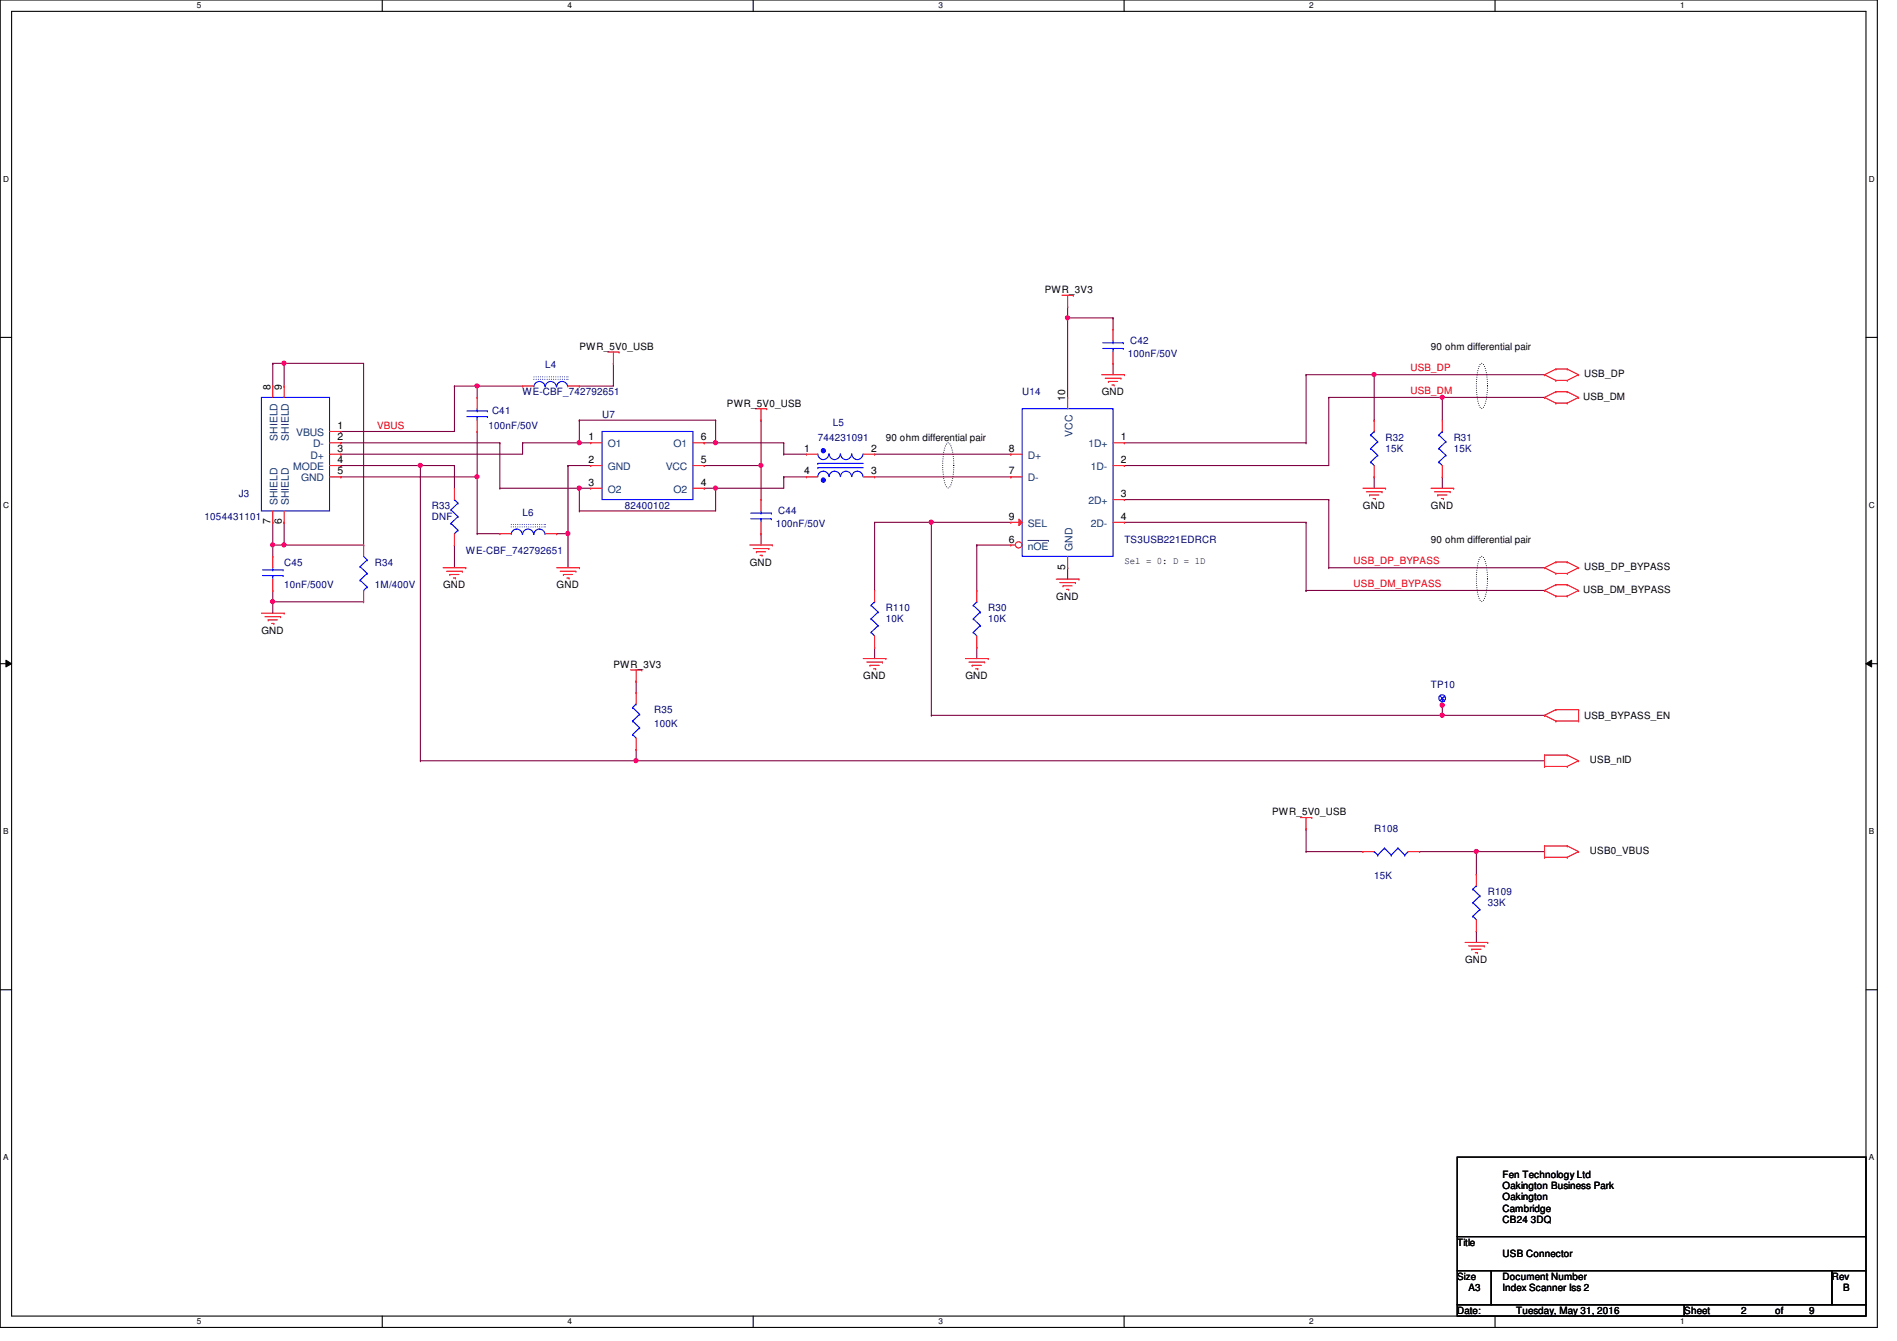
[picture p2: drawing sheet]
<svg xmlns="http://www.w3.org/2000/svg" width="297mm" height="210mm" viewBox="0 0 297 210" stroke-linecap="round" stroke-linejoin="round" font-family="sans-serif">
<path d="M0 0h294v207.9h-294zM1.8 1.8h290.4v204.3h-290.4z" fill="none" stroke="#000" stroke-width=".17"/>
<g fill="#fff">
<path d="M30.8 .2h.7v1.4h-.7z"/>
<path d="M30.8 206.2h.7v1.4h-.7z"/>
</g>
<path d="M59.9 0v1.8M59.9 206.1v1.8" fill="none" stroke="#000" stroke-width=".17"/>
<g fill="#fff">
<path d="M88.9 .2h.6v1.4h-.6z"/>
<path d="M88.9 206.2h.6v1.4h-.6z"/>
</g>
<path d="M117.9 0v1.8M117.9 206.1v1.8" fill="none" stroke="#000" stroke-width=".17"/>
<g fill="#fff">
<path d="M146.9 .2h.7v1.4h-.7z"/>
<path d="M146.9 206.2h.7v1.4h-.7z"/>
</g>
<path d="M176 0v1.8M176 206.1v1.8" fill="none" stroke="#000" stroke-width=".17"/>
<g fill="#fff">
<path d="M205 .2h.7v1.4h-.7z"/>
<path d="M205 206.2h.7v1.4h-.7z"/>
</g>
<path d="M234.1 0v1.8M234.1 206.1v1.8" fill="none" stroke="#000" stroke-width=".17"/>
<g fill="#fff">
<path d="M263.1 .2h.7v1.4h-.7z"/>
<path d="M263.1 206.2h.7v1.4h-.7z"/>
<path d="M.5 27.3h.9v1.4h-.9z"/>
<path d="M292.6 27.3h.9v1.4h-.9z"/>
<path d="M.5 78.4h.9v1.4h-.9z"/>
<path d="M292.6 78.4h.9v1.4h-.9z"/>
</g>
<path d="M0 52.8h1.8M292.2 52.8h1.8" fill="none" stroke="#000" stroke-width=".17"/>
<g fill="#fff">
<path d="M.5 129.5h.8v1.4h-.8z"/>
<path d="M292.6 129.5h.9v1.4h-.9z"/>
</g>
<path d="M0 103.9h1.8M292.2 103.9h1.8" fill="none" stroke="#000" stroke-width=".17"/>
<path d="M.9 103.4l.9 .5-.9 .5zM292.2 103.9l.9-.5v1z" fill="#000"/>
<path d="M.9 103.4l.9 .5-.9 .5zM292.2 103.9l.9-.5v1z" fill="none" stroke="#000" stroke-width=".16"/>
<g fill="#fff">
<path d="M.5 180.5h.8v1.4h-.8z"/>
<path d="M292.6 180.5h.9v1.4h-.9z"/>
</g>
<path d="M0 155h1.8M292.2 155h1.8" fill="none" stroke="#000" stroke-width=".17"/>
<path d="M231.8 57l.2-.1a1.52 1.52 0 0 1 .7 1.3 10.5 10.5 0 0 1-.3 5.4l-.4 .4a1.54 1.54 0 0 1-.6-1.4 11.1 11.1 0 0 1 .3-5.3zM148.3 69.4l.2-.1a1.52 1.52 0 0 1 .6 1.4 10.5 10.5 0 0 1-.3 5.3l-.3 .4a1.54 1.54 0 0 1-.7-1.3 11.1 11.1 0 0 1 .3-5.4zM231.8 87.2l.2-.1a1.52 1.52 0 0 1 .7 1.3 10.5 10.5 0 0 1-.3 5.4l-.4 .4a1.54 1.54 0 0 1-.6-1.3 11.1 11.1 0 0 1 .3-5.4z" fill="none" stroke="#000" stroke-width=".17" stroke-dasharray="0 .3"/>
<path d="M44.5 81.8h.1M44.5 85.3h.1M44.5 81.8v3.5M44.5 85.3h12.4" fill="none" stroke="#800040" stroke-width=".17"/>
<circle cx="44.5" cy="85.3" r=".32" fill="#f0f"/>
<circle cx="44.5" cy="85.3" r=".32" fill="none" stroke="#f0f" stroke-width=".17"/>
<path d="M65.8 119.1h.1M65.8 119.1h176M99.6 106.7h.1M99.6 117.3h.1M99.6 119.1h.1M99.6 106.7v1.8M99.6 117.3v1.8" fill="none" stroke="#800040" stroke-width=".17"/>
<circle cx="99.6" cy="119.1" r=".32" fill="#f0f"/>
<circle cx="99.6" cy="119.1" r=".32" fill="none" stroke="#f0f" stroke-width=".17"/>
<path d="M208.1 62.2h17.7M225.8 62.2h.1" fill="none" stroke="#800040" stroke-width=".17"/>
<circle cx="225.8" cy="62.2" r=".32" fill="#f0f"/>
<circle cx="225.8" cy="62.2" r=".32" fill="none" stroke="#f0f" stroke-width=".17"/>
<path d="M88.9 72.9h.1M88.9 72.9v16M119.2 65.8h.1M119.2 65.8v7.1M87.2 83.6h.1M87.2 83.6h1.7M88.9 83.6h.1" fill="none" stroke="#800040" stroke-width=".17"/>
<circle cx="88.9" cy="83.5" r=".32" fill="#f0f"/>
<circle cx="88.9" cy="83.5" r=".32" fill="none" stroke="#f0f" stroke-width=".17"/>
<g fill="none" stroke="#800040" stroke-width=".17">
<path d="M204.5 58.7h10.7M215.2 58.7h.1M53.4 67.6h.1M53.4 67.6h17.8M74.7 74.7h.1M74.7 74.7v8.9M122.7 71.1h.1M122.7 74.7h.1M122.7 69.3h.1M122.7 71.1h3.6M122.7 74.7h3.6M122.7 69.3v1.8"/>
<path d="M136.9 71.1h21.4M136.9 74.7h21.4M158.3 71.1h.1M158.3 74.7h.1"/>
</g>
<circle cx="74.7" cy="74.6" r=".32" fill="#f0f"/>
<circle cx="74.7" cy="74.6" r=".32" fill="none" stroke="#f0f" stroke-width=".17"/>
<g fill="none" stroke="#800040" stroke-width=".17">
<path d="M53.4 71.1h.1M53.4 69.3h.1M53.4 69.3h24.9M78.3 69.3h.1M78.3 69.3v7.2M81.8 69.3h.1M81.8 69.3v1.8h-28.4M90.7 69.3h.1M90.7 76.5h.1M90.7 69.3h1.8M90.7 76.5h1.8M90.7 76.5v3.5"/>
<path d="M112.1 69.3h.1M112.1 69.3h10.6M119.2 83.6h.1M119.2 83.6v1.7"/>
</g>
<circle cx="90.7" cy="76.4" r=".32" fill="#f0f"/>
<circle cx="90.7" cy="76.4" r=".32" fill="none" stroke="#f0f" stroke-width=".17"/>
<path d="M78.3 76.5h.1M78.3 76.5h12.4M90.7 65.8h.1M90.7 65.8v3.5M112.1 76.5h.1M112.1 76.5h10.6M112.1 76.5v3.5h-21.4M90.7 80h.1" fill="none" stroke="#800040" stroke-width=".17"/>
<circle cx="90.7" cy="69.3" r=".32" fill="#f0f"/>
<circle cx="90.7" cy="69.3" r=".32" fill="none" stroke="#f0f" stroke-width=".17"/>
<path d="M81.8 69.3h.1M81.8 69.3h8.9M90.7 65.8h.1M90.7 65.8h21.4M110.3 69.3h.1M112.1 65.8h.1M112.1 65.8v3.5h-1.8" fill="none" stroke="#800040" stroke-width=".17"/>
<circle cx="112" cy="69.3" r=".32" fill="#f0f"/>
<circle cx="112" cy="69.3" r=".32" fill="none" stroke="#f0f" stroke-width=".17"/>
<path d="M74.7 60.5h.1M74.7 60.5h7.1" fill="none" stroke="#800040" stroke-width=".17"/>
<circle cx="74.7" cy="60.4" r=".32" fill="#f0f"/>
<circle cx="74.7" cy="60.4" r=".32" fill="none" stroke="#f0f" stroke-width=".17"/>
<path d="M74.7 67.6h.1M74.7 60.5h.1M74.7 60.5v1.7M74.7 67.6v7.1M88.9 72.9h.1M88.9 72.9h3.6M110.3 76.5h.1M110.3 76.5h1.8" fill="none" stroke="#800040" stroke-width=".17"/>
<circle cx="112" cy="76.4" r=".32" fill="#f0f"/>
<circle cx="112" cy="76.4" r=".32" fill="none" stroke="#f0f" stroke-width=".17"/>
<g fill="none" stroke="#800040" stroke-width=".17">
<path d="M53.4 74.7h.1M53.4 74.7h21.3M71.2 60.5h.1M71.2 60.5v7.1M71.2 60.5h3.5M110.3 72.9h.1M110.3 72.9h8.9M119.2 72.9h.1M119.2 72.9v5.3M122.7 74.7h.1M122.7 74.7v1.8M74.7 83.6h.1"/>
<path d="M74.7 83.6h3.6"/>
</g>
<circle cx="119.1" cy="72.9" r=".32" fill="#f0f"/>
<circle cx="119.1" cy="72.9" r=".32" fill="none" stroke="#f0f" stroke-width=".17"/>
<path d="M96.1 56.9h.1M96.1 56.9v3.6h-5.4M53.4 72.9h.1M53.4 72.9h12.4M71.2 72.9h.1M71.2 72.9v3.6M90.7 60.5h.1M42.7 85.3h.1M42.7 85.3h1.8M71.2 85.3h.1M71.2 85.3v3.6" fill="none" stroke="#800040" stroke-width=".17"/>
<circle cx="42.7" cy="85.3" r=".32" fill="#f0f"/>
<circle cx="42.7" cy="85.3" r=".32" fill="none" stroke="#f0f" stroke-width=".17"/>
<path d="M42.7 94.2h.1M42.7 94.2h14.2" fill="none" stroke="#800040" stroke-width=".17"/>
<circle cx="42.7" cy="94.2" r=".32" fill="#f0f"/>
<circle cx="42.7" cy="94.2" r=".32" fill="none" stroke="#f0f" stroke-width=".17"/>
<path d="M42.7 56.9h.1M42.7 56.9v3.6M42.7 56.9h14.2v28.4M44.5 56.9h.1M44.5 56.9v3.6M42.7 92.5h.1M42.7 94.2h.1M42.7 85.3h.1M42.7 81.8h.1M42.7 81.8v5.3M42.7 92.5v3.5M56.9 85.3h.1" fill="none" stroke="#800040" stroke-width=".17"/>
<circle cx="44.5" cy="56.9" r=".32" fill="#f0f"/>
<circle cx="44.5" cy="56.9" r=".32" fill="none" stroke="#f0f" stroke-width=".17"/>
<path d="M65.8 72.9h.1M65.8 72.9v46.2" fill="none" stroke="#800040" stroke-width=".17"/>
<circle cx="65.8" cy="72.9" r=".32" fill="#f0f"/>
<circle cx="65.8" cy="72.9" r=".32" fill="none" stroke="#f0f" stroke-width=".17"/>
<g fill="none" stroke="#800040" stroke-width=".17">
<path d="M167.2 48h.1M167.2 49.8h.1M167.2 48v14.2M167.2 49.8h7.1M174.3 49.8h.1M65.8 72.9h.1M65.8 72.9h5.4M167.2 88.9h.1M167.2 88.9v1.8M204.5 92.5h.1M204.5 92.5h37.3M208.1 88.9h.1"/>
<path d="M208.1 88.9h33.7"/>
</g>
<circle cx="167.1" cy="49.8" r=".32" fill="#f0f"/>
<circle cx="167.1" cy="49.8" r=".32" fill="none" stroke="#f0f" stroke-width=".17"/>
<g fill="none" stroke="#800040" stroke-width=".17">
<path d="M174.3 49.8h.1M174.3 56.9h.1M174.3 49.8v1.8M174.3 56.9v1.8M176.1 78.2h.1M176.1 78.2h32M208.1 78.2h.1M208.1 78.2v10.7M145.8 81.8h.1M145.8 81.8h12.5M152.9 85.3h.1M152.9 85.3v7.2"/>
<path d="M152.9 85.3h5.4M176.1 81.8h28.4M204.5 81.8h.1M204.5 92.5h.1M204.5 81.8v10.7M152.9 101.3h.1M152.9 101.3v1.8"/>
</g>
<circle cx="145.8" cy="81.8" r=".32" fill="#f0f"/>
<circle cx="145.8" cy="81.8" r=".32" fill="none" stroke="#f0f" stroke-width=".17"/>
<path d="M145.8 81.8v30.2M145.8 112h.1M145.8 112h80M225.8 112h.1" fill="none" stroke="#800040" stroke-width=".17"/>
<circle cx="225.8" cy="112" r=".32" fill="#f0f"/>
<circle cx="225.8" cy="112" r=".32" fill="none" stroke="#f0f" stroke-width=".17"/>
<g fill="none" stroke="#800040" stroke-width=".17">
<path d="M204.5 58.7h.1M204.5 58.7v10.6M241.8 58.7h.1M241.8 58.7h-26.6v7.1M176.1 72.9h.1M176.1 69.3h28.4M204.5 69.3h.1M208.1 62.2h.1M208.1 62.2v10.7h-32M215.2 74.7h.1M215.2 65.8h.1M215.2 74.7v1.8"/>
<path d="M225.8 74.7h.1M225.8 62.2h.1M225.8 62.2v3.6M225.8 74.7v1.8M225.8 62.2h16M241.8 62.2h.1M136.9 81.8h.1M136.9 81.8v10.7M136.9 81.8h8.9M145.8 81.8h.1M136.9 101.3h.1M136.9 101.3v1.8"/>
</g>
<circle cx="215.2" cy="58.6" r=".32" fill="#f0f"/>
<circle cx="215.2" cy="58.6" r=".32" fill="none" stroke="#f0f" stroke-width=".17"/>
<path d="M204.5 133.3h.1M204.5 129.8h.1M204.5 133.3h8.9M204.5 129.8v3.5M222.3 133.3h19.5M231.2 133.3h.1M231.2 136.9h.1M231.2 133.3v3.6M241.8 133.3h.1" fill="none" stroke="#800040" stroke-width=".17"/>
<circle cx="231.2" cy="133.3" r=".32" fill="#f0f"/>
<circle cx="231.2" cy="133.3" r=".32" fill="none" stroke="#f0f" stroke-width=".17"/>
<path d="M225.8 110.4h.1M225.8 110.2v.2M231.2 145.8h.1M231.2 145.8v1.8" fill="none" stroke="#800040" stroke-width=".17"/>
<circle cx="225.8" cy="110.4" r=".33" fill="#f0f"/>
<circle cx="225.8" cy="110.4" r=".33" fill="none" stroke="#f0f" stroke-width=".17"/>
<path d="M225.8 112h.1M225.8 112h16M225.8 110.4v1.6M241.8 112h.1" fill="none" stroke="#800040" stroke-width=".17"/>
<g fill="none" stroke="#f00" stroke-width=".17">
<path d="M95.2 55.1h1.7M96.1 56.9h.1M96.1 55.1v1.8M96.9 55.1h.1M166.3 46.2h1.8M167.2 48h.1M167.2 46.2v1.8M168.1 46.2h.1M172.5 58.7h3.6M173.1 59.2h2.4M173.6 59.7h.1M173.6 59.7h1.4"/>
<path d="M174.3 51.6h.1M174.3 56.9h.1M174.3 51.6v1.7M174.3 55.1v1.8M175.5 59.2h.1M176.1 58.7h.1M241.8 58.7h.1M241.8 58.7l1.8 .9M243.6 57.8h.1M243.6 59.6h.1M243.6 57.8h1.8M243.6 57.8l-1.8 .9"/>
<path d="M243.6 59.6h1.8M245.4 57.8h.1M245.4 59.6h.1M245.4 57.8l1.8 .9M247.2 58.7h.1M247.2 58.7l-1.8 .9M71.2 76.5h.1M71.2 76.5v1.7M74.7 62.2h.1M74.7 67.6h.1M74.7 62.2v1.8M74.7 65.8v1.8"/>
<path d="M81.8 60.5h.1M81.8 60.5h1.8M88.9 60.5h1.8M90.7 60.5h.1M92.5 69.3h.1M92.5 72.9h.1M92.5 76.5h.1M92.5 76.5h1.8M92.5 69.3h1.8M92.5 72.9h1.8M108.5 76.5h1.8M108.5 69.3h1.8"/>
<path d="M108.5 72.9h1.8M110.3 76.5h.1M110.3 72.9h.1M110.3 69.3h.1M118.3 64h1.8M119.2 65.8h.1M119.2 64v1.8M120.1 64h.1M174.1 60.3h.4M174.5 60.3h.1M213.4 76.5h3.6M213.9 77h2.5"/>
<path d="M214.5 77.5h.1M214.5 77.5h1.4M215 78.1h.3M215.2 74.7h.1M215.2 65.8h.1M215.2 65.8v1.8M215.2 72.9v1.8M215.3 78.1h.1M216.4 77h.1M217 76.5h.1M224.1 76.5h3.5M224.6 77h2.5"/>
<path d="M225.1 77.5h.1M225.1 77.5h1.5M225.7 78.1h.3M225.8 74.7h.1M225.8 65.8h.1M225.8 65.8v1.8M225.8 72.9v1.8M226 78.1h.1M227.1 77h.1M227.6 76.5h.1M241.8 62.2h.1M241.8 62.2l1.8 .9"/>
<path d="M243.6 61.3h.1M243.6 63.1h.1M243.6 61.3h1.8M243.6 61.3l-1.8 .9M243.6 63.1h1.8M245.4 61.3h.1M245.4 63.1h.1M245.4 61.3l1.8 .9M247.2 62.2h.1M247.2 62.2l-1.8 .9M40.9 96h3.6M41.5 96.6h2.4"/>
<path d="M42 97.1h.1M42 97.1h1.4M42.5 97.6h.4M42.9 97.6h.1M43.9 96.6h.1M44.5 96h.1M56.9 85.3h.1M56.9 94.2h.1M56.9 85.3v1.8M56.9 92.5v1.7M69.4 88.9h3.5M69.9 89.5h2.5"/>
<path d="M70.4 90h.1M70.4 90h1.5M71 90.5h.3M71.2 85.3h.1M71.2 83.6v1.7M71.3 90.5h.1M72.4 89.5h.1M72.9 88.9h.1M78.3 83.6h.1M78.3 83.6h1.7M85.4 83.6h1.8M87.2 83.6h.1"/>
<path d="M87.2 88.9h3.5M87.7 89.5h2.5M88.2 90h.1M88.2 90h1.5M88.8 90.5h.3M89.1 90.5h.1M90.2 89.5h.1M90.7 88.9h.1M117.4 85.3h3.5M117.9 85.9h2.5M118.4 86.4h.1M118.4 86.4h1.5"/>
<path d="M119 87h.3M119.3 87h.1M120.4 85.9h.1M120.9 85.3h.1M136.9 92.5h.1M136.9 92.5v1.7M136.9 99.6v1.7M165.4 90.7h3.5M165.9 91.2h2.5M166.5 91.7h.1M166.5 91.7h1.4M167 92.3h.3"/>
<path d="M167.3 92.3h.1M168.4 91.2h.1M168.9 90.7h.1M241.8 88.9h.1M241.8 92.5h.1M241.8 88.9l1.8 .9M241.8 92.5l1.8 .8M243.6 88h.1M243.6 89.8h.1M243.6 91.6h.1M243.6 93.3h.1M243.6 88h1.8"/>
<path d="M243.6 88l-1.8 .9M243.6 89.8h1.8M243.6 91.6h1.8M243.6 91.6l-1.8 .9M243.6 93.3h1.8M245.4 88h.1M245.4 89.8h.1M245.4 91.6h.1M245.4 93.3h.1M245.4 88l1.8 .9M245.4 91.6l1.8 .9M247.2 88.9h.1"/>
<path d="M247.2 92.5h.1M247.2 88.9l-1.8 .9M247.2 92.5l-1.8 .8M98.7 104.9h1.8M99.6 106.7h.1M99.6 104.9v1.8M100.5 104.9h.1M135.2 103.1h3.5M135.7 103.7h2.5M136.2 104.2h.1M136.2 104.2h1.5M136.8 104.7h.3"/>
<path d="M136.9 101.3h.1M137.1 104.7h.1M138.2 103.7h.1M138.7 103.1h.1M151.2 103.1h3.5M151.7 103.7h2.5M152.2 104.2h.1M152.2 104.2h1.5M152.8 104.7h.3M153.1 104.7h.1M154.2 103.7h.1M154.7 103.1h.1"/>
<path d="M241.8 118.2h.1M241.8 112h.1M241.8 118.2h3.6M241.8 118.2v1.8M241.8 112l1.8 .9M243.6 111.1h.1M243.6 112.9h.1M243.6 111.1h3.6M243.6 111.1l-1.8 .9M243.6 112.9h3.6M245.4 118.2h.1M245.4 118.2l1.8 .9"/>
<path d="M247.2 119.1h.1M247.2 112.9h.1M247.2 111.1h.1M247.2 119.1l-1.8 .9M247.2 111.1v1.8M203.6 128h1.8M204.5 129.8h.1M204.5 128v1.8M205.4 128h.1M241.8 120h.1M241.8 134.2h.1M241.8 132.5h.1"/>
<path d="M241.8 120h3.6M241.8 132.5v1.7M241.8 132.5h3.6M241.8 134.2h3.6M245.4 120h.1M245.4 132.5h.1M245.4 134.2h.1M245.4 132.5l1.8 .8M247.2 133.3h.1M247.2 133.3l-1.8 .9M229.4 147.6h3.6M230 148.1h2.4"/>
<path d="M230.5 148.6h.1M230.5 148.6h1.4M231 149.2h.3M231.3 149.2h.1M232.4 148.1h.1M233 147.6h.1"/>
</g>
<path d="M228.2 181.2h64v12.4h-64zM228.2 193.6h64v5.4h-64zM228.2 199h5.3v5.3h-5.3zM233.5 199h53.3v5.3h-53.3zM286.8 199h5.4v5.3h-5.4zM228.2 204.3h35.5v1.8h-35.5zM263.7 204.3h28.5v1.8h-28.5z" fill="none" stroke="#000" stroke-width=".17"/>
<g fill="none" stroke="#00f" stroke-width=".17">
<path d="M172.7 54.6h3.2M172.7 53.7h3.2M174.3 53.7h.1M174.3 54.6h.1M174.3 53.3v.4M174.3 54.6v.5M175.9 54.6h.1M175.9 53.7h.1M70.6 79.8h.1M70.6 79.8l1.1 1.1M71.2 78.2h.1M71.2 78.2l.5 .6"/>
<path d="M71.7 78.8h.1M71.7 78.8l-1.1 1M73.1 65.2h3.2M73.1 64.3h3.2M74.7 64.3h.1M74.7 65.2h.1M74.7 64v.3M74.7 65.2v.6M76.3 65.2h.1M76.3 64.3h.1M83.6 60.6a.87 .87 0 0 1 .9-.9 .87 .87 0 0 1 .8 .9M85.4 60.6a.87 .87 0 0 1 .9-.9 .87 .87 0 0 1 .8 .9"/>
<path d="M87.2 60.6a.87 .87 0 0 1 .8-.9 .87 .87 0 0 1 .9 .9M94.3 67.6h14.2v10.6h-14.2zM128.1 72.6h.1M128.1 71.1a.87 .87 0 0 0 .8 .9 .87 .87 0 0 0 .9-.9M128.1 74.6a.87 .87 0 0 1 .8-.8 .87 .87 0 0 1 .9 .8M128.1 73.2h.1M128.1 72.6h7.1M128.1 73.2h7.1M129.8 71.1a.87 .87 0 0 0 .9 .9 .87 .87 0 0 0 .9-.9M129.8 74.6a.87 .87 0 0 1 .9-.8 .87 .87 0 0 1 .9 .8M131.6 71.1a.87 .87 0 0 0 .9 .9 .87 .87 0 0 0 .8-.9M131.6 74.6a.87 .87 0 0 1 .9-.8 .87 .87 0 0 1 .8 .8"/>
<path d="M133.4 71.1a.87 .87 0 0 0 .9 .9 .87 .87 0 0 0 .8-.9M133.4 74.6a.87 .87 0 0 1 .9-.8 .87 .87 0 0 1 .8 .8M214.6 72.3h.1M214.6 70.2h.1M214.6 68.1h.1M214.6 72.3l.6 .6M214.6 70.2l1.1 1.1M214.6 68.1l1.1 1.1M215.2 67.6h.1M215.2 67.6l-.6 .5M215.7 71.3h.1M215.7 69.2h.1"/>
<path d="M215.7 71.3l-1.1 1M215.7 69.2l-1.1 1M225.3 72.3h.1M225.3 70.2h.1M225.3 68.1h.1M225.3 72.3l.5 .6M225.3 70.2l1.1 1.1M225.3 68.1l1.1 1.1M225.8 67.6h.1M225.8 67.6l-.5 .5M226.4 71.3h.1M226.4 69.2h.1"/>
<path d="M226.4 71.3l-1.1 1M226.4 69.2l-1.1 1M56.4 88.7h.1M56.4 90.8h.1M56.4 88.7l1.1 1.1M56.4 90.8l1.1 1.1M56.9 92.5h.1M56.9 87.1l.6 .6M57.5 87.7h.1M57.5 89.8h.1M57.5 91.9h.1M57.5 87.7l-1.1 1"/>
<path d="M57.5 89.8l-1.1 1M57.5 91.9l-.6 .6M70.6 82h.1M70.6 82l1.1 1M71.7 83h.1M71.7 80.9h.1M71.7 83l-.5 .6M71.7 80.9l-1.1 1.1M80 83.7a.87 .87 0 0 1 .9-.9 .87 .87 0 0 1 .9 .9M81.8 83.7a.87 .87 0 0 1 .9-.9 .87 .87 0 0 1 .9 .9M83.6 83.7a.87 .87 0 0 1 .9-.9 .87 .87 0 0 1 .8 .9M136.4 99h.1"/>
<path d="M136.4 96.9h.1M136.4 94.8h.1M136.4 99l.5 .6M136.4 96.9l1.1 1.1M136.4 94.8l1.1 1M136.9 94.2h.1M136.9 94.2l-.5 .6M137.5 98h.1M137.5 95.8h.1M137.5 98l-1.1 1M137.5 95.8l-1.1 1.1"/>
</g>
<path d="M83.6 59.4h5.3M83.6 59h5.3M88.9 59.4h.1M88.9 59h.1M80 82.5h5.4M80 82.1h5.4M85.4 82.5h.1M85.4 82.1h.1" fill="none" stroke="#00f" stroke-width=".17" stroke-dasharray="0 .3"/>
<circle cx="128.9" cy="75.2" r=".33" fill="#00f"/>
<circle cx="128.9" cy="75.2" r=".33" fill="none" stroke="#00f" stroke-width=".17"/>
<circle cx="128.9" cy="70.6" r=".33" fill="#00f"/>
<g fill="none" stroke="#00f" stroke-width=".17">
<path d="M160.1 64h14.2v23.1h-14.2zM117.6 81.2h3.2M117.6 80.3h3.2M119.2 80.3h.1M119.2 81.2h.1M119.2 80v.3M119.2 81.2v.6M120.8 81.2h.1M120.8 80.3h.1M99.1 115h.1M99.1 112.9h.1M99.1 110.8h.1"/>
<path d="M99.1 115l.5 .6M99.1 112.9l1.1 1.1M99.1 110.8l1.1 1M99.6 110.2h.1M99.6 110.2l-.5 .6M100.2 114h.1M100.2 111.8h.1M100.2 114l-1.1 1M100.2 111.8l-1.1 1.1M225.5 109l.7 .7M225.8 109.3h.1M225.8 109.3v1.1"/>
<path d="M226.2 109h.1M226.2 109.7h.1M226.2 109l-.7 .7M230.6 139.2h.1M230.6 139.2l1.1 1.1M231.2 138.7h.1M231.2 138.7l-.6 .5M230.6 143.5h.1M230.6 141.4h.1M230.6 143.5l.6 .5M230.6 141.4l1.1 1M231.7 142.4h.1"/>
<path d="M231.7 140.3h.1M231.7 142.4l-1.1 1.1M231.7 140.3l-1.1 1.1"/>
<circle cx="128.9" cy="70.6" r=".33"/>
<circle cx="225.8" cy="109.3" r=".54"/>
</g>
<g fill="none" stroke="#f00" stroke-width=".17">
<path d="M119.2 78.2h.1M119.2 78.2v1.8M126.3 74.7h.1M126.3 71.1h.1M126.3 74.7h1.8M126.3 71.1h1.8M135.2 74.7h1.7M135.2 71.1h1.7M136.9 74.7h.1M136.9 71.1h.1M174.3 69.3h1.8M174.3 72.9h1.8"/>
<path d="M176.1 69.3h.1M176.1 72.9h.1M119.2 83.6h.1M119.2 81.8v1.8M99.6 117.3h.1M99.6 108.5h.1M99.6 108.5v1.7M99.6 115.6v1.7M225.8 110.4h.1M231.2 136.9h.1M231.2 136.9v1.8M231.2 145.8h.1"/>
<path d="M231.2 144v1.8"/>
</g>
<path d="M159.6 81.3l.5 .5-.5 .5z" fill="#f00"/>
<path d="M158.3 81.8h.1M158.3 81.8h1.8M159.6 81.3l.5 .5-.5 .5z" fill="none" stroke="#f00" stroke-width=".17"/>
<circle cx="159.5" cy="85.3" r=".5" fill="#fff"/>
<g fill="none" stroke="#f00" stroke-width=".17">
<path d="M42.7 60.5h.1M42.7 60.5v1.7M44.5 60.5h.1M44.5 60.5v1.7M51.6 71.1h1.8M51.6 74.7h1.8M51.6 67.6h1.8M51.6 69.3h1.8M51.6 72.9h1.8M53.4 67.6h.1M53.4 69.3h.1M53.4 71.1h.1"/>
<path d="M53.4 72.9h.1M53.4 74.7h.1M158.3 71.1h.1M158.3 74.7h.1M158.3 71.1h1.8M158.3 74.7h1.8M167.2 62.2h.1M167.2 62.2v1.8M174.3 78.2h1.8M176.1 78.2h.1M42.7 81.8h.1M42.7 87.1h.1"/>
<path d="M42.7 92.5h.1M42.7 80v1.8M42.7 87.1v1.8M42.7 90.7v1.8M44.5 81.8h.1M44.5 80v1.8M152.9 92.5h.1M152.9 92.5v1.7M152.9 99.6v1.7M158.3 85.3h.1M158.3 85.3h.7M167.2 88.9h.1"/>
<path d="M167.2 87.1v1.8M174.3 81.8h1.8M176.1 81.8h.1M152.9 101.3h.1M213.4 133.3h.1M213.4 133.3h1.8M220.5 133.3h1.8M222.3 133.3h.1"/>
<circle cx="159.5" cy="85.3" r=".5"/>
</g>
<path d="M160.9 84.6h3.3M164.2 84.6h.1" fill="none" stroke="#004080" stroke-width=".16"/>
<g fill="none" stroke="#00f" stroke-width=".17">
<path d="M40.9 62.2h10.7v17.8h-10.7zM41.1 90.1h3.2M41.1 89.2h3.2M42.7 89.2h.1M42.7 90.1h.1M42.7 88.9v.3M42.7 90.1v.6M44.3 90.1h.1M44.3 89.2h.1M152.4 99h.1M152.4 96.9h.1M152.4 94.8h.1"/>
<path d="M152.4 99l.5 .6M152.4 96.9l1.1 1.1M152.4 94.8l1.1 1M152.9 94.2h.1M152.9 94.2l-.5 .6M153.5 98h.1M153.5 95.8h.1M153.5 98l-1.1 1M153.5 95.8l-1.1 1.1M215.2 133.3h.1M215.2 133.3l.5 .6M215.7 133.9h.1"/>
<path d="M216.8 132.8h.1M216.8 132.8l1 1.1M216.8 132.8l-1.1 1.1M217.8 133.9h.1M218.9 132.8h.1M218.9 132.8l1.1 1.1M218.9 132.8l-1.1 1.1M220 133.9h.1M220.5 133.3l-.5 .6"/>
</g>
<circle cx="44.5" cy="85.3" r=".32" fill="#f0f"/>
<circle cx="44.5" cy="85.3" r=".32" fill="none" stroke="#f0f" stroke-width=".17"/>
<circle cx="99.6" cy="119.1" r=".32" fill="#f0f"/>
<circle cx="99.6" cy="119.1" r=".32" fill="none" stroke="#f0f" stroke-width=".17"/>
<circle cx="225.8" cy="62.2" r=".32" fill="#f0f"/>
<circle cx="225.8" cy="62.2" r=".32" fill="none" stroke="#f0f" stroke-width=".17"/>
<circle cx="88.9" cy="83.5" r=".32" fill="#f0f"/>
<circle cx="88.9" cy="83.5" r=".32" fill="none" stroke="#f0f" stroke-width=".17"/>
<circle cx="74.7" cy="74.6" r=".32" fill="#f0f"/>
<circle cx="74.7" cy="74.6" r=".32" fill="none" stroke="#f0f" stroke-width=".17"/>
<circle cx="90.7" cy="76.4" r=".32" fill="#f0f"/>
<circle cx="90.7" cy="76.4" r=".32" fill="none" stroke="#f0f" stroke-width=".17"/>
<circle cx="90.7" cy="69.3" r=".32" fill="#f0f"/>
<circle cx="90.7" cy="69.3" r=".32" fill="none" stroke="#f0f" stroke-width=".17"/>
<circle cx="112" cy="69.3" r=".32" fill="#f0f"/>
<circle cx="112" cy="69.3" r=".32" fill="none" stroke="#f0f" stroke-width=".17"/>
<circle cx="74.7" cy="60.4" r=".32" fill="#f0f"/>
<circle cx="74.7" cy="60.4" r=".32" fill="none" stroke="#f0f" stroke-width=".17"/>
<circle cx="112" cy="76.4" r=".32" fill="#f0f"/>
<circle cx="112" cy="76.4" r=".32" fill="none" stroke="#f0f" stroke-width=".17"/>
<circle cx="119.1" cy="72.9" r=".32" fill="#f0f"/>
<circle cx="119.1" cy="72.9" r=".32" fill="none" stroke="#f0f" stroke-width=".17"/>
<circle cx="42.7" cy="85.3" r=".32" fill="#f0f"/>
<circle cx="42.7" cy="85.3" r=".32" fill="none" stroke="#f0f" stroke-width=".17"/>
<circle cx="42.7" cy="94.2" r=".32" fill="#f0f"/>
<circle cx="42.7" cy="94.2" r=".32" fill="none" stroke="#f0f" stroke-width=".17"/>
<circle cx="44.5" cy="56.9" r=".32" fill="#f0f"/>
<circle cx="44.5" cy="56.9" r=".32" fill="none" stroke="#f0f" stroke-width=".17"/>
<circle cx="65.8" cy="72.9" r=".32" fill="#f0f"/>
<circle cx="65.8" cy="72.9" r=".32" fill="none" stroke="#f0f" stroke-width=".17"/>
<circle cx="167.1" cy="49.8" r=".32" fill="#f0f"/>
<circle cx="167.1" cy="49.8" r=".32" fill="none" stroke="#f0f" stroke-width=".17"/>
<circle cx="145.8" cy="81.8" r=".32" fill="#f0f"/>
<circle cx="145.8" cy="81.8" r=".32" fill="none" stroke="#f0f" stroke-width=".17"/>
<circle cx="225.8" cy="112" r=".32" fill="#f0f"/>
<circle cx="225.8" cy="112" r=".32" fill="none" stroke="#f0f" stroke-width=".17"/>
<circle cx="215.2" cy="58.6" r=".32" fill="#f0f"/>
<circle cx="215.2" cy="58.6" r=".32" fill="none" stroke="#f0f" stroke-width=".17"/>
<circle cx="231.2" cy="133.3" r=".32" fill="#f0f"/>
<circle cx="231.2" cy="133.3" r=".32" fill="none" stroke="#f0f" stroke-width=".17"/>
<circle cx="225.8" cy="110.4" r=".33" fill="#f0f"/>
<circle cx="225.8" cy="110.4" r=".33" fill="none" stroke="#f0f" stroke-width=".17"/>
<g font-size="1.6">
<text x="163.6" y="45.9">PWR_3V3</text>
<text x="90.7" y="54.8">PWR_5V0_USB</text>
<text x="224.1" y="54.8">90 ohm differential pair</text>
<text x="248.1" y="59.1">USB_DP</text>
<text x="42.3" y="61" transform="rotate(-90 42.3 61)">8</text>
<text x="44.1" y="61" transform="rotate(-90 44.1 61)">9</text>
<text x="113.8" y="63.7">PWR_5V0_USB</text>
<text x="166.8" y="62.8" transform="rotate(-90 166.8 62.8)">10</text>
<text x="172.5" y="61.9">GND</text>
<text x="247.9" y="62.6">USB_DM</text>
<text x="52.8" y="67.2">1</text>
<text x="52.8" y="69">2</text>
<text x="52.8" y="70.7">3</text>
<text x="92.2" y="69">1</text>
<text x="109.7" y="69">6</text>
<text x="125.9" y="70.7">1</text>
<text x="136.4" y="70.7">2</text>
<text x="138.7" y="69">90 ohm differential pair</text>
<text x="157.9" y="70.7">8</text>
<text x="175.5" y="69">1</text>
<text x="52.8" y="72.5">4</text>
<text x="52.8" y="74.3">5</text>
<text x="92.2" y="72.5">2</text>
<text x="92.2" y="76.1">3</text>
<text x="109.7" y="76.1">4</text>
<text x="109.7" y="72.5">5</text>
<text x="125.9" y="74.3">4</text>
<text x="136.4" y="74.3">3</text>
<text x="157.9" y="74.3">7</text>
<text x="175.5" y="72.5">2</text>
<text x="175.5" y="77.9">3</text>
<text x="42.3" y="82.1" transform="rotate(-90 42.3 82.1)">7</text>
<text x="44.1" y="82.1" transform="rotate(-90 44.1 82.1)">6</text>
<text x="157.9" y="81.4">9</text>
<text x="175.5" y="81.4">4</text>
<text x="213.4" y="79.7">GND</text>
<text x="224.1" y="79.7">GND</text>
<text x="117.4" y="88.6">GND</text>
<text x="157.9" y="85">6</text>
<text x="166.8" y="89.2" transform="rotate(-90 166.8 89.2)">5</text>
<text x="176.1" y="88.3">Sel = 0: D = 1D</text>
<text x="224.1" y="85">90 ohm differential pair</text>
<text x="248.1" y="89.3">USB_DP_BYPASS</text>
<text x="69.4" y="92.1">GND</text>
<text x="87.2" y="92.1">GND</text>
<text x="165.4" y="93.9">GND</text>
<text x="247.9" y="92.8">USB_DM_BYPASS</text>
<text x="40.9" y="99.2">GND</text>
<text x="96.1" y="104.6">PWR_3V3</text>
<text x="135.2" y="106.3">GND</text>
<text x="151.2" y="106.3">GND</text>
<text x="248.1" y="112.6">USB_BYPASS_EN</text>
<text x="249" y="119.5">USB_nID</text>
<text x="199.2" y="127.7">PWR_5V0_USB</text>
<text x="249" y="133.7">USB0_VBUS</text>
<text x="229.4" y="150.8">GND</text>
<text x="235.3" y="184.4">Fen Technology Ltd</text>
<text x="235.3" y="186.2">Oakington Business Park</text>
<text x="235.3" y="188">Oakington</text>
<text x="235.3" y="189.7">Cambridge</text>
<text x="235.3" y="191.5">CB24 3DQ</text>
<text x="228.2" y="195.1">Title</text>
<text x="235.3" y="196.8">USB Connector</text>
<text x="228.2" y="200.4">Size</text>
<text x="230" y="202.2">A3</text>
<text x="235.3" y="200.4">Document Number</text>
<text x="235.3" y="202.2">Index Scanner Iss 2</text>
<text x="286.8" y="200.4">Rev</text>
<text x="288.6" y="202.2">B</text>
<text x="228.2" y="205.7">Date:</text>
<text x="237.4" y="205.7">Tuesday, May 31, 2016</text>
<text x="263.7" y="205.7">Sheet</text>
<text x="272.6" y="205.7">2</text>
<text x="278" y="205.7">of</text>
<text x="283.3" y="205.7">9</text>
</g>
<g font-size="1.6" fill="#000080">
<text x="177" y="53.9">C42</text>
<text x="85.4" y="57.6">L4</text>
<text x="176.6" y="55.8">100nF/50V</text>
<text x="77" y="64.9">C41</text>
<text x="81.8" y="61.9">WE-CBF_742792651</text>
<text x="94.3" y="65.4">U7</text>
<text x="160.1" y="61.9">U14</text>
<text x="76.5" y="67.2">100nF/50V</text>
<text x="128.1" y="69">744231091</text>
<text x="130.4" y="66.7">L5</text>
<text x="217" y="69">R32</text>
<text x="217" y="70.8">15K</text>
<text x="227.6" y="69">R31</text>
<text x="227.6" y="70.8">15K</text>
<text x="37.4" y="77.9">J3</text>
<text x="32" y="81.4">1054431101</text>
<text x="67.6" y="79.7">R33</text>
<text x="67.6" y="81.4">DNF</text>
<text x="81.8" y="80.7">L6</text>
<text x="97.8" y="79.7">82400102</text>
<text x="121.5" y="82.5">100nF/50V</text>
<text x="121.8" y="80.6">C44</text>
<text x="44.5" y="88.6">C45</text>
<text x="58.7" y="88.6">R34</text>
<text x="72.9" y="86.8">WE-CBF_742792651</text>
<text x="176.1" y="85">TS3USB221EDRCR</text>
<text x="44.5" y="92.1">10nF/500V</text>
<text x="58.7" y="92.1">1M/400V</text>
<text x="138.7" y="95.7">R110</text>
<text x="154.7" y="95.7">R30</text>
<text x="138.7" y="97.5">10K</text>
<text x="154.7" y="97.5">10K</text>
<text x="224.1" y="107.8">TP10</text>
<text x="102.4" y="111.7">R35</text>
<text x="102.4" y="113.8">100K</text>
<text x="215.2" y="130.3">R108</text>
<text x="215.2" y="137.6">15K</text>
<text x="233" y="140.1">R109</text>
<text x="233" y="141.9">33K</text>
</g>
<g font-size="1.6" fill="#f00">
<text x="220.8" y="58.1">USB_DP</text>
<text x="220.8" y="61.7">USB_DM</text>
<text x="59.1" y="67.2">VBUS</text>
<text x="212" y="88.3">USB_DP_BYPASS</text>
<text x="212" y="91.9">USB_DM_BYPASS</text>
</g>
<g font-size="1.6" fill="#004080">
<text x="43.5" y="69" transform="rotate(-90 43.5 69)">SHIELD</text>
<text x="45.3" y="69" transform="rotate(-90 45.3 69)">SHIELD</text>
<text x="46.4" y="68.3">VBUS</text>
<text x="48.6" y="71.8">D+</text>
<text x="49" y="70.1">D-</text>
<text x="95.2" y="70.1">O1</text>
<text x="105.4" y="70.1">O1</text>
<text x="160.9" y="71.8">D+</text>
<text x="167.9" y="68.4" transform="rotate(-90 167.9 68.4)">VCC</text>
<text x="170.4" y="70.1">1D+</text>
<text x="45.9" y="73.6">MODE</text>
<text x="47.2" y="75.4">GND</text>
<text x="95.2" y="73.6">GND</text>
<text x="95.2" y="77.2">O2</text>
<text x="104.3" y="73.6">VCC</text>
<text x="105.4" y="77.2">O2</text>
<text x="160.9" y="75.4">D-</text>
<text x="170.8" y="73.6">1D-</text>
<text x="43.5" y="79.1" transform="rotate(-90 43.5 79.1)">SHIELD</text>
<text x="45.3" y="79.1" transform="rotate(-90 45.3 79.1)">SHIELD</text>
<text x="160.9" y="82.5">SEL</text>
<text x="170.4" y="79">2D+</text>
<text x="170.8" y="82.5">2D-</text>
<text x="160.9" y="86.1">nOE</text>
<text x="167.9" y="86.2" transform="rotate(-90 167.9 86.2)">GND</text>
</g>
<g font-size="1.3">
<text x="30.8" y="1.3">5</text>
<text x="88.9" y="1.3">4</text>
<text x="146.9" y="1.3">3</text>
<text x="205" y="1.3">2</text>
<text x="263.1" y="1.3">1</text>
<text x=".5" y="28.4">D</text>
<text x="292.6" y="28.4">D</text>
<text x=".5" y="79.5">C</text>
<text x="292.6" y="79.5">C</text>
<text x=".5" y="130.6">B</text>
<text x="292.6" y="130.6">B</text>
<text x=".5" y="181.7">A</text>
<text x="292.6" y="181.7">A</text>
<text x="30.8" y="207.4">5</text>
<text x="88.9" y="207.4">4</text>
<text x="146.9" y="207.4">3</text>
<text x="205" y="207.4">2</text>
<text x="263.1" y="207.4">1</text>
</g>
</svg>
